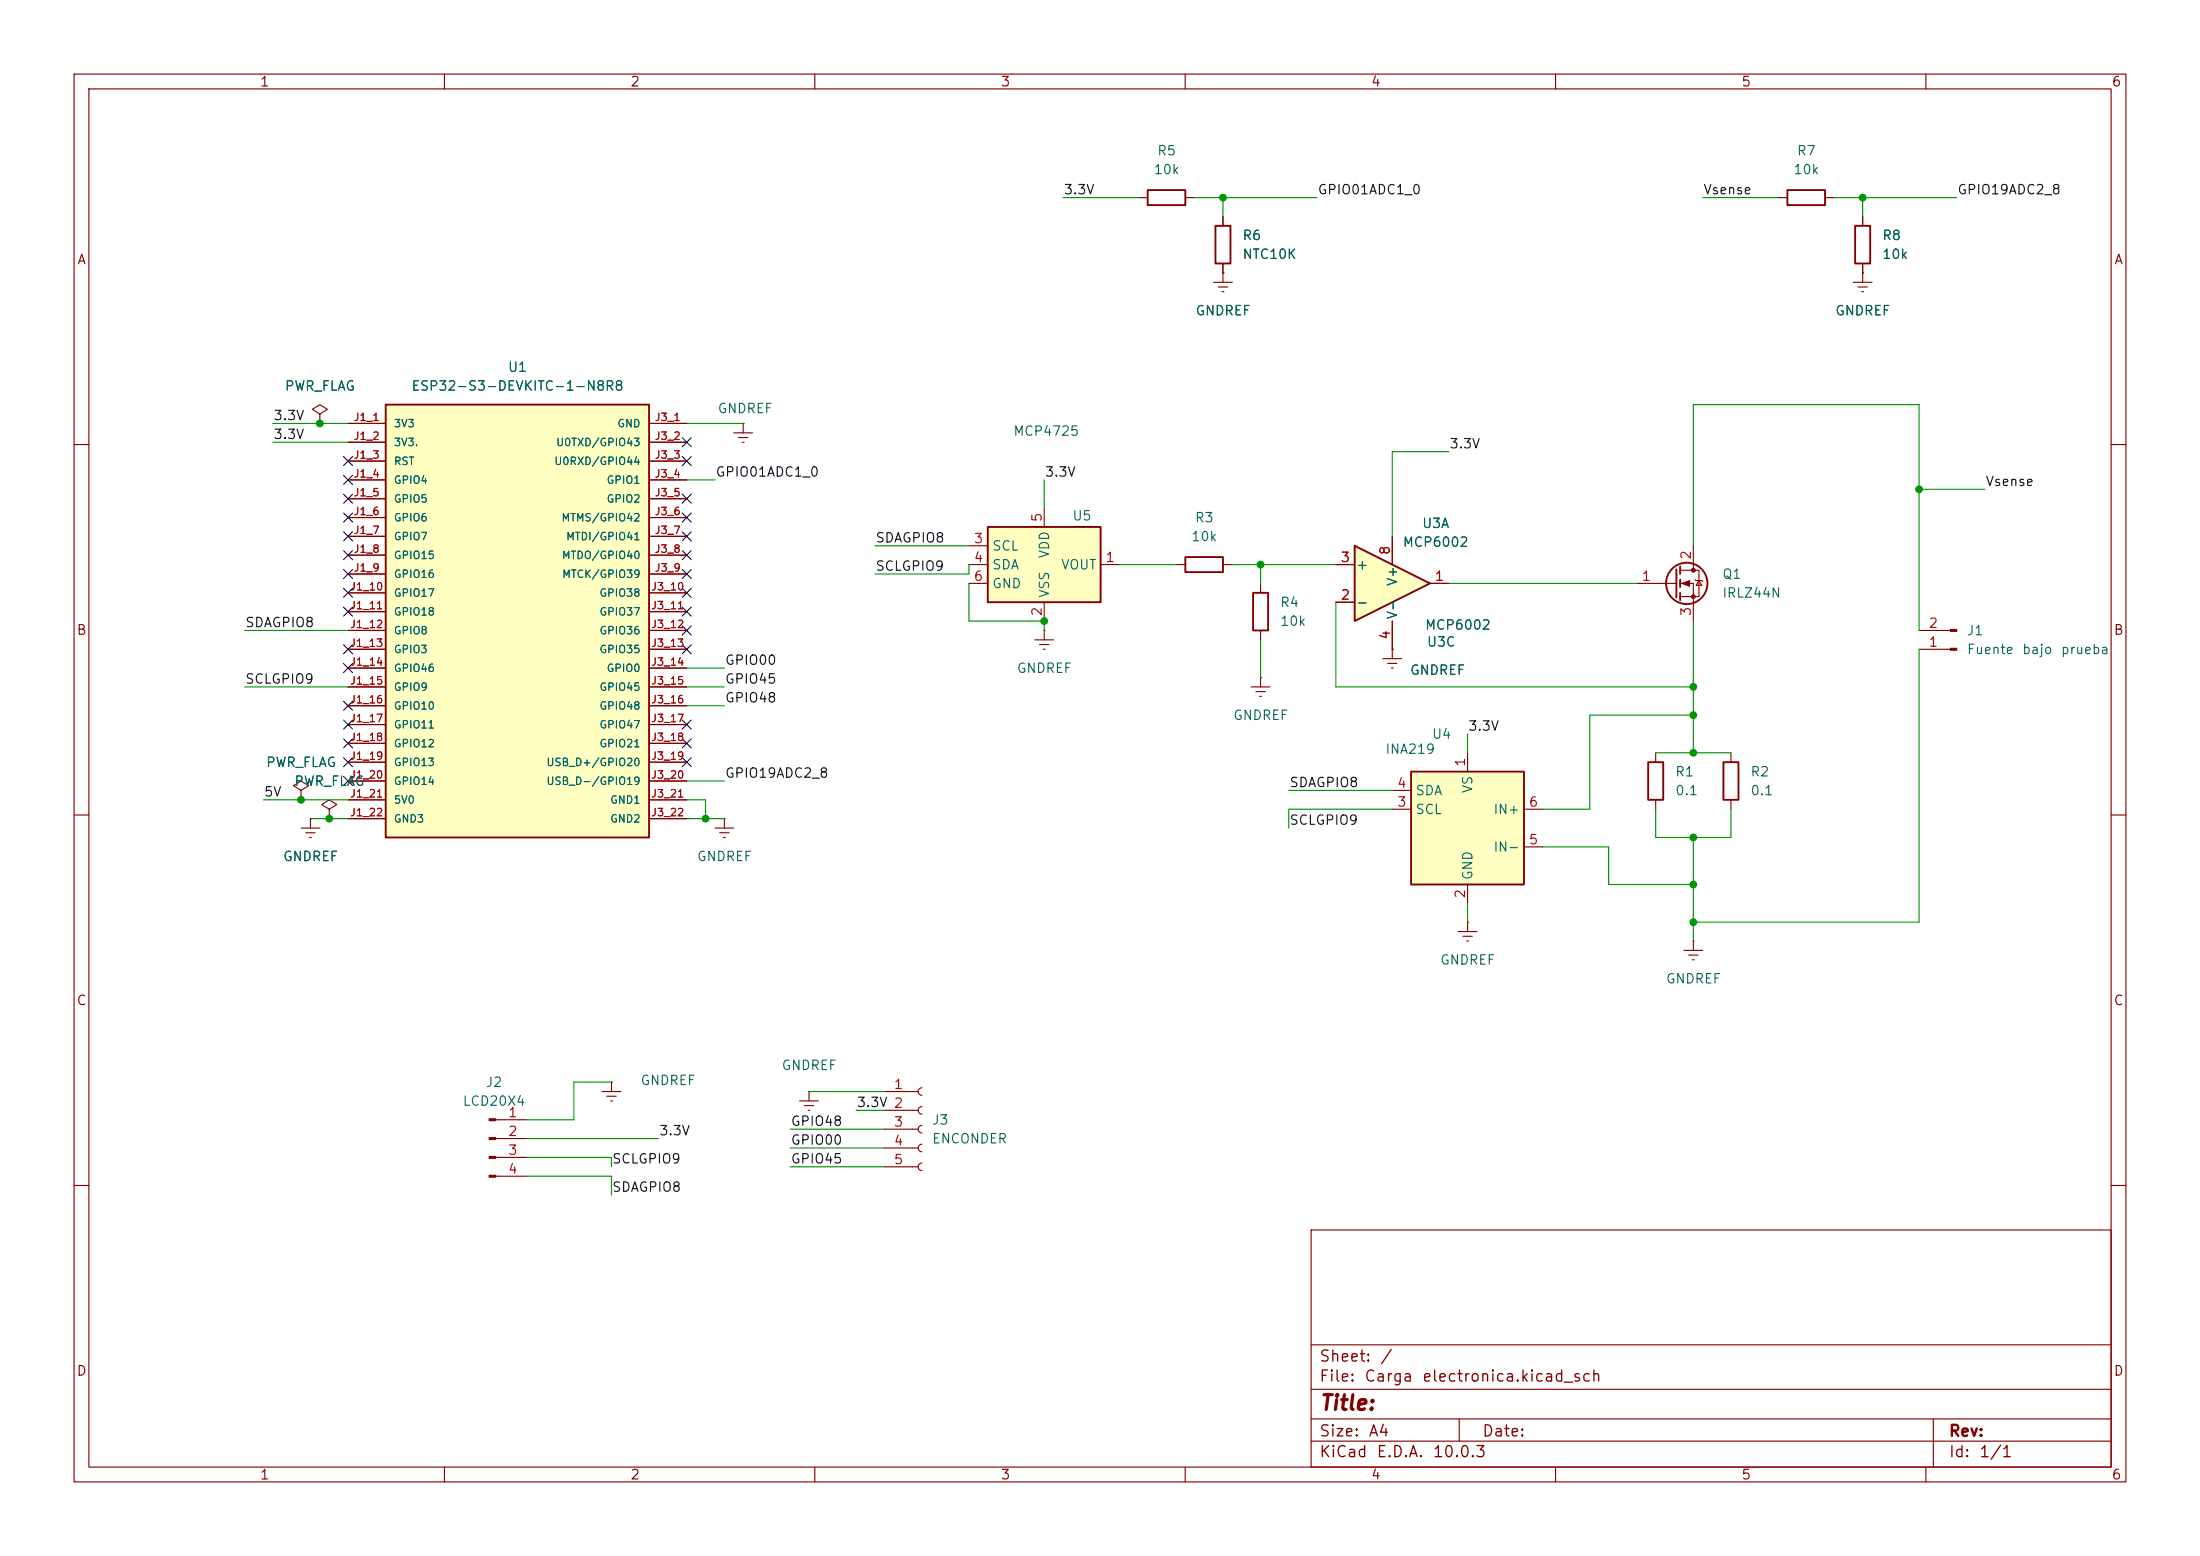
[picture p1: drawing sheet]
<svg xmlns="http://www.w3.org/2000/svg" width="297mm" height="210mm" viewBox="0 0 297 210" stroke-linecap="round" stroke-linejoin="round" font-family="sans-serif">
<g fill="none" stroke="#840000" stroke-width=".15">
<path d="M10 10h277v190h-277zM12 12h273v186h-273zM60 10v2M110 10v2M160 10v2M210 10v2M260 10v2M163.8 38.1h2.6M164.5 38.7h1.2M165 39.4h.2M165.1 36.8h.1M165.1 29.2v1.3"/>
<path d="M165.1 35.6v2.5M10 60h2M285 60h2M10 110h2M40.6 106.7l1.1-.7-1.1-.6-1 .6 1 .7v1.3M40.6 108h.1M285 110h2M10 160h2M177 166h108v32h-108zM285 160h2M60 198v2M110 198v2"/>
<path d="M160 198v2M177 194.5h108M177 191.5h108M177 187.5h108M177 181.5h108M197 191.5v3M210 198v2M260 198v2M261 191.5v6.5"/>
</g>
<path d="M164.1 30.5h2v5.1h-2z" fill="none" stroke="#840000" stroke-width=".25"/>
<path d="M182.9 73.7l10.1 5-10.1 5.1z" fill="#ffffc2"/>
<path d="M182.9 73.7l10.1 5-10.1 5.1z" fill="none" stroke="#840000" stroke-width=".25"/>
<g fill="none" stroke="#840000" stroke-width=".15">
<path d="M180.3 76.2h2.6M188 72.4v3.8M193 78.7h2.6M180.3 81.3h2.6M186.7 88.9h2.5M187.3 89.5h1.3M187.8 90.2h.3M188 87.6h.1M188 83.8v5.1M119.4 147.3h4.6M119.4 149.9h4.6M119.4 152.4h4.6"/>
<path d="M119.4 154.9h4.6M119.4 157.5h4.6M124.5 146.8a.51 .51 0 0 0-.5 .5 .51 .51 0 0 0 .5 .5M124.5 149.4a.51 .51 0 0 0-.5 .5 .51 .51 0 0 0 .5 .5M124.5 151.9a.51 .51 0 0 0-.5 .5 .51 .51 0 0 0 .5 .5M124.5 154.4a.51 .51 0 0 0-.5 .5 .51 .51 0 0 0 .5 .5M124.5 157a.51 .51 0 0 0-.5 .5 .51 .51 0 0 0 .5 .5"/>
</g>
<path d="M52.1 54.6h35.5v58.4h-35.5z" fill="#ffffc2"/>
<path d="M52.1 54.6h35.5v58.4h-35.5zM160 75.2h5.1v2h-5.1zM222.5 102.9h2v5.1h-2z" fill="none" stroke="#840000" stroke-width=".25"/>
<g fill="none" stroke="#840000" stroke-width=".15">
<path d="M43.2 55.9l1-.7-1-.6-1 .6 1 .7v1.3M43.2 57.2h.1M47 57.2h5.1M47 59.7h5.1M87.6 57.2h5.1M87.6 59.7h5.1M99.1 58.4h2.5M99.7 59.1h1.3M100.2 59.7h.3M100.3 57.2h.1M100.3 57.2v1.2M47 62.2h5.1"/>
<path d="M47 64.8h5.1M47 67.3h5.1M47 69.9h5.1M47 72.4h5.1M47 74.9h5.1M47 77.5h5.1M87.6 62.2h5.1M87.6 64.8h5.1M87.6 67.3h5.1M87.6 69.9h5.1M87.6 72.4h5.1M87.6 74.9h5.1"/>
<path d="M87.6 77.5h5.1M158.7 76.2h1.3M165.1 76.2h1.3M47 80h5.1M47 82.6h5.1M47 85.1h5.1M47 87.6h5.1M47 90.2h5.1M47 92.7h5.1M47 95.3h5.1M47 97.8h5.1M87.6 80h5.1"/>
<path d="M87.6 82.6h5.1M87.6 85.1h5.1M87.6 87.6h5.1M87.6 90.2h5.1M87.6 92.7h5.1M87.6 95.3h5.1M87.6 97.8h5.1M40.6 111.8h2.6M41.3 112.4h1.2M41.8 113h.2M41.9 110.5h.1M41.9 110.5v1.3"/>
<path d="M44.4 109.2l1.1-.6-1.1-.6-1 .6 1 .6v1.3M44.4 110.5h.1M47 100.3h5.1M47 102.9h5.1M47 105.4h5.1M47 108h5.1M47 110.5h5.1M87.6 100.3h5.1M87.6 102.9h5.1M87.6 105.4h5.1M87.6 108h5.1M87.6 110.5h5.1"/>
<path d="M96.5 111.8h2.6M97.2 112.4h1.2M97.7 113h.2M97.8 110.5h.1M97.8 110.5v1.3M223.5 101.6v1.3M223.5 108v1.2M196.8 125.7h2.6M197.5 126.4h1.3M198 127h.2M198.1 124.5h.1M198.1 124.5v1.2"/>
<path d="M227.3 128.3h2.6M228 128.9h1.2M228.5 129.5h.2M228.6 127h.1M228.6 127v1.3M66.9 151.1h4.2M66.9 153.7h4.2M66.9 156.2h4.2M66.9 158.8h4.2M81.3 147.3h2.5M81.9 148h1.3M82.4 148.6h.3"/>
<path d="M82.5 146.1h.1M82.5 146.1v1.2M107.9 148.6h2.6M108.6 149.2h1.3M109.1 149.9h.2M109.2 147.3h.1M109.2 147.3v1.3"/>
</g>
<g fill="#840000" stroke="#840000" stroke-width=".15">
<path d="M66 151h.9v.3h-.9z"/>
<path d="M66 153.5h.9v.3h-.9z"/>
<path d="M66 156.1h.9v.2h-.9z"/>
<path d="M66 158.6h.9v.3h-.9z"/>
</g>
<path d="M133.3 71.1h15.3v10.2h-15.3z" fill="#ffffc2"/>
<path d="M133.3 71.1h15.3v10.2h-15.3z" fill="none" stroke="#840000" stroke-width=".25"/>
<path d="M130.8 76.2h2.5M130.8 73.7h2.5M130.8 78.7h2.5M141 68.6v2.5M148.6 76.2h2.5M139.7 86.4h2.5M140.3 87h1.3M140.8 87.6h.3M141 85.1h.1M141 81.3v2.5M141 85.1v1.3" fill="none" stroke="#840000" stroke-width=".15"/>
<path d="M190.5 104.1h15.2v15.3h-15.2z" fill="#ffffc2"/>
<g fill="none" stroke="#840000" stroke-width=".25">
<path d="M154.9 25.7h5.1v2h-5.1zM241.3 25.7h5.1v2h-5.1zM250.4 30.5h2.1v5.1h-2.1zM226.3 76.8v3.8M226.8 76.5v1M226.8 78.2v1M169.2 80h2v5.1h-2zM226.8 80v1M190.5 104.1h15.2v15.3h-15.2zM232.7 102.9h2v5.1h-2z"/>
<circle cx="227.7" cy="78.7" r="2.79"/>
</g>
<g fill="none" stroke="#840000" stroke-width=".15">
<path d="M153.7 26.7h1.2M160 26.7h1.3M165.1 36.8h.1M165.1 29.2v1.3M165.1 35.6v1.2M240 26.7h1.3M246.4 26.7h1.2M250.2 38.1h2.5M250.8 38.7h1.3M251.3 39.4h.3M251.5 36.8h.1M251.5 29.2v1.3"/>
<path d="M251.5 35.6v2.5M43.2 57.2h.1M47 57.2h5.1M47 59.7h5.1M87.6 57.2h5.1M87.6 59.7h5.1M47 62.2h5.1M47 64.8h5.1M47 67.3h5.1M47 69.9h5.1M47 72.4h5.1M47 74.9h5.1"/>
<path d="M47 77.5h5.1M87.6 62.2h5.1M87.6 64.8h5.1M87.6 67.3h5.1M87.6 69.9h5.1M87.6 72.4h5.1M87.6 74.9h5.1M87.6 77.5h5.1M170.2 78.7v1.3M180.3 76.2h2.6M188 72.4v3.8M193 78.7h2.6"/>
<path d="M221 78.7h5.3M226.8 77h2.6v3.5h-2.6M226.8 78.7h1.8v5.1M228.6 73.7v3.3M228.9 78.2l.1 .2h.7l.2 .1M229.4 78.4l.3 .6h-.7zM47 87.6h5.1M47 85.1h5.1M47 92.7h5.1M47 80h5.1M47 82.6h5.1M47 90.2h5.1"/>
<path d="M47 95.3h5.1M47 97.8h5.1M87.6 87.6h5.1M87.6 85.1h5.1M87.6 92.7h5.1M87.6 80h5.1M87.6 82.6h5.1M87.6 90.2h5.1M87.6 95.3h5.1M87.6 97.8h5.1M168.9 92.7h2.5M169.5 93.3h1.3"/>
<path d="M170.1 94h.2M170.2 91.4h.1M170.2 85.1v1.3M170.2 91.4v1.3M180.3 81.3h2.6M188 87.6h.1M188 83.8v3.8M259.1 87.6h4.2M259.1 85.1h4.2M40.6 108h.1M41.9 110.5h.1M44.4 110.5h.1"/>
<path d="M47 100.3h5.1M47 102.9h5.1M47 105.4h5.1M47 108h5.1M47 110.5h5.1M87.6 100.3h5.1M87.6 102.9h5.1M87.6 105.4h5.1M87.6 108h5.1M87.6 110.5h5.1M188 109.2h2.5M188 106.7h2.5"/>
<path d="M198.1 101.6v2.5M198.1 119.4v2.5M205.7 109.2h2.6M205.7 114.3h2.6M233.7 101.6v1.3M233.7 108v1.2"/>
</g>
<g fill="#840000" stroke="#840000" stroke-width=".15">
<path d="M263.3 87.5h.9v.3h-.9z"/>
<path d="M263.3 85h.9v.2h-.9z"/>
<path d="M227.1 78.7l1-.3v.7z"/>
<circle cx="228.6" cy="77" r=".25"/>
<circle cx="228.6" cy="80.5" r=".25"/>
</g>
<g fill="none" stroke="#009600" stroke-width=".15">
<path d="M143.5 26.7h10.2M161.3 26.7h16.5M165.1 26.7v2.5M229.9 26.7h10.1M247.6 26.7h16.6M251.5 26.7v2.5M36.8 57.2h10.2M36.8 59.7h10.2M92.7 57.2h7.6M92.7 64.8h3.8M118.1 73.7h12.7M130.8 76.2v1.3h-12.7"/>
<path d="M130.8 78.7v5.1h10.2v1.3M141 64.8v3.8M151.1 76.2h7.6M166.4 76.2h13.9M170.2 76.2v2.5M195.6 61h-7.6v11.4M195.6 78.7h25.4M228.6 73.7v-19.1h30.5v30.5M259.1 66h8.9M33 92.7h14M33 85.1h14M92.7 92.7h5.1"/>
<path d="M92.7 90.2h5.1M92.7 95.3h5.1M170.2 86.4v5M180.3 81.3v11.4h48.3M198.1 99.1v2.5M228.6 83.8v17.8M228.6 96.5h-14v12.7h-6.3M259.1 87.6v36.9h-30.5M35.6 108h11.4M41.9 110.5h5.1M92.7 108h2.5v2.5M92.7 110.5h5.1"/>
<path d="M92.7 105.4h5.1M174 106.7h14M188 109.2h-14v2.6M208.3 114.3h8.9v5.1h11.4M223.5 109.2v3.8h10.2v-3.8M223.5 101.6h10.2M228.6 113v14M198.1 121.9v2.6M71.1 156.2h11.4v1.3M71.1 158.8h11.4v2.5M71.1 153.7h17.8M82.5 146.1h-5v5h-6.4"/>
<path d="M106.7 154.9h12.7M106.7 157.5h12.7M106.7 152.4h12.7M109.2 147.3h10.2M115.6 149.9h3.8"/>
</g>
<g fill="none" stroke="#000084" stroke-width=".15">
<path d="M92.1 59.1l1.2 1.2M93.3 59.1l-1.2 1.2M46.4 64.2l1.2 1.2M46.4 61.6l1.2 1.2M46.4 66.7l1.2 1.2M46.4 76.9l1.2 1.2M46.4 74.3l1.2 1.2M46.4 71.8l1.2 1.2M46.4 79.4l1.2 1.2M46.4 69.2l1.2 1.3M47.6 64.2l-1.2 1.2M47.6 61.6l-1.2 1.2"/>
<path d="M47.6 66.7l-1.2 1.2M47.6 76.9l-1.2 1.2M47.6 74.3l-1.2 1.2M47.6 71.8l-1.2 1.2M47.6 79.4l-1.2 1.2M47.6 69.2l-1.2 1.3M92.1 76.9l1.2 1.2M92.1 71.8l1.2 1.2M92.1 79.4l1.2 1.2M92.1 69.2l1.2 1.3M92.1 74.3l1.2 1.2M92.1 66.7l1.2 1.2"/>
<path d="M92.1 61.6l1.2 1.2M93.3 76.9l-1.2 1.2M93.3 71.8l-1.2 1.2M93.3 79.4l-1.2 1.2M93.3 69.2l-1.2 1.3M93.3 74.3l-1.2 1.2M93.3 66.7l-1.2 1.2M93.3 61.6l-1.2 1.2M46.4 97.2l1.2 1.2M46.4 99.7l1.2 1.2M46.4 87l1.2 1.2M46.4 89.6l1.2 1.2"/>
<path d="M46.4 81.9l1.2 1.3M46.4 94.6l1.2 1.3M47.6 97.2l-1.2 1.2M47.6 99.7l-1.2 1.2M47.6 87l-1.2 1.2M47.6 89.6l-1.2 1.2M47.6 81.9l-1.2 1.3M47.6 94.6l-1.2 1.3M92.1 81.9l1.2 1.3M92.1 84.5l1.2 1.2M92.1 87l1.2 1.2M92.1 97.2l1.2 1.2"/>
<path d="M92.1 99.7l1.2 1.2M93.3 81.9l-1.2 1.3M93.3 84.5l-1.2 1.2M93.3 87l-1.2 1.2M93.3 97.2l-1.2 1.2M93.3 99.7l-1.2 1.2M46.4 102.3l1.2 1.2M46.4 104.8l1.2 1.2M47.6 102.3l-1.2 1.2M47.6 104.8l-1.2 1.2M92.1 102.3l1.2 1.2M93.3 102.3l-1.2 1.2"/>
</g>
<g fill="#009600" stroke="#009600" stroke-width=".14">
<circle cx="259.1" cy="66" r=".46"/>
<circle cx="228.6" cy="92.7" r=".46"/>
<circle cx="228.6" cy="96.5" r=".46"/>
<circle cx="251.5" cy="26.7" r=".46"/>
<circle cx="44.4" cy="110.5" r=".46"/>
<circle cx="95.2" cy="110.5" r=".46"/>
<circle cx="43.2" cy="57.2" r=".46"/>
<circle cx="40.6" cy="108" r=".46"/>
<circle cx="141" cy="83.8" r=".46"/>
<circle cx="228.6" cy="119.4" r=".46"/>
<circle cx="228.6" cy="113" r=".46"/>
<circle cx="228.6" cy="124.5" r=".46"/>
<circle cx="228.6" cy="101.6" r=".46"/>
<circle cx="165.1" cy="26.7" r=".46"/>
<circle cx="170.2" cy="76.2" r=".46"/>
</g>
<text font-size="2" fill="#840000" x="178" y="190.8">Title:</text>
<g font-size="1.5" fill="#840000">
<text x="178" y="184.2">Sheet:</text>
<text x="186.2" y="184.2">/</text>
<text x="178" y="186.9">File:</text>
<text x="184.1" y="186.9">Carga</text>
<text x="191.9" y="186.9">electronica.kicad_sch</text>
<text x="178" y="197.1">KiCad</text>
<text x="178" y="194.3">Size:</text>
<text x="184.7" y="194.3">A4</text>
<text x="185.7" y="197.1">E.D.A.</text>
<text x="193.3" y="197.1">10.0.3</text>
<text x="200" y="194.3">Date:</text>
<text x="263" y="194.3">Rev:</text>
<text x="263" y="197.1">Id:</text>
<text x="267.1" y="197.1">1/1</text>
</g>
<g font-size="1.3" fill="#840000">
<text x="35" y="12">1</text>
<text x="85" y="12">2</text>
<text x="135" y="12">3</text>
<text x="185" y="12">4</text>
<text x="235" y="12">5</text>
<text x="285" y="12">6</text>
<text x="10.3" y="36">A</text>
<text x="285.3" y="36">A</text>
<text x="10.3" y="86">B</text>
<text x="285.3" y="86">B</text>
<text x="10.3" y="136">C</text>
<text x="285.3" y="136">C</text>
<text x="10.3" y="186">D</text>
<text x="285.3" y="186">D</text>
<text x="35" y="200">1</text>
<text x="85" y="200">2</text>
<text x="135" y="200">3</text>
<text x="185" y="200">4</text>
<text x="235" y="200">5</text>
<text x="285" y="200">6</text>
</g>
<g font-size="1.3" fill="#006464">
<text x="155.7" y="23.8">10k</text>
<text x="156.1" y="21.3">R5</text>
<text x="242" y="23.8">10k</text>
<text x="242.5" y="21.3">R7</text>
<text x="167.6" y="32.7">R6</text>
<text x="167.6" y="35.3">NTC10K</text>
<text x="254" y="32.7">R8</text>
<text x="254" y="35.3">10k</text>
<text x="161.3" y="42.9">GNDREF</text>
<text x="247.7" y="42.9">GNDREF</text>
<text x="38.4" y="53">PWR_FLAG</text>
<text x="55.4" y="53">ESP32-S3-DEVKITC-1-N8R8</text>
<text x="68.5" y="50.5">U1</text>
<text x="96.8" y="56.1">GNDREF</text>
<text x="136.7" y="59.1">MCP4725</text>
<text x="144.7" y="70.6">U5</text>
<text x="161.2" y="70.8">R3</text>
<text x="191.9" y="71.6">U3A</text>
<text x="133.9" y="74.6">SCL</text>
<text x="133.9" y="77.2">SDA</text>
<text x="141.9" y="75.5" transform="rotate(-90 141.9 75.5)">VDD</text>
<text x="143.2" y="77.2">VOUT</text>
<text x="160.7" y="73.4">10k</text>
<text x="183" y="77.2">+</text>
<text x="189.3" y="74.1">MCP6002</text>
<text x="133.9" y="79.7">GND</text>
<text x="141.9" y="80.8" transform="rotate(-90 141.9 80.8)">VSS</text>
<text x="172.7" y="82.3">R4</text>
<text x="183" y="82.3">-</text>
<text x="188.9" y="83.7" transform="rotate(-90 188.9 83.7)">V-</text>
<text x="188.9" y="79.2" transform="rotate(-90 188.9 79.2)">V+</text>
<text x="232.4" y="81">IRLZ44N</text>
<text x="232.4" y="78.4">Q1</text>
<text x="172.7" y="84.8">10k</text>
<text x="192.3" y="85.3">MCP6002</text>
<text x="192.5" y="87.6">U3C</text>
<text x="265.4" y="86.1">J1</text>
<text x="265.4" y="88.6">Fuente</text>
<text x="272.9" y="88.6">bajo</text>
<text x="278.1" y="88.6">prueba</text>
<text x="137.2" y="91.1">GNDREF</text>
<text x="190.3" y="91.4">GNDREF</text>
<text x="166.4" y="97.5">GNDREF</text>
<text x="193.2" y="100">U4</text>
<text x="35.8" y="103.8">PWR_FLAG</text>
<text x="39.6" y="106.4">PWR_FLAG</text>
<text x="186.9" y="102.1">INA219</text>
<text x="191" y="107.7">SDA</text>
<text x="199.1" y="107.1" transform="rotate(-90 199.1 107.1)">VS</text>
<text x="226.1" y="105.1">R1</text>
<text x="226.1" y="107.7">0.1</text>
<text x="236.2" y="105.1">R2</text>
<text x="236.2" y="107.7">0.1</text>
<text x="191" y="110.2">SCL</text>
<text x="201.5" y="110.2">IN+</text>
<text x="38.1" y="116.5">GNDREF</text>
<text x="94" y="116.5">GNDREF</text>
<text x="199.1" y="118.9" transform="rotate(-90 199.1 118.9)">GND</text>
<text x="201.5" y="115.3">IN-</text>
<text x="194.3" y="130.5">GNDREF</text>
<text x="224.8" y="133.1">GNDREF</text>
<text x="62.4" y="149.6">LCD20X4</text>
<text x="65.5" y="147">J2</text>
<text x="86.4" y="146.8">GNDREF</text>
<text x="105.4" y="144.7">GNDREF</text>
<text x="125.7" y="152.1">J3</text>
<text x="125.7" y="154.6">ENCONDER</text>
</g>
<g font-size="1.3" fill="#0f0f0f">
<text x="143.5" y="26.5">3.3V</text>
<text x="177.8" y="26.5">GPIO01ADC1_0</text>
<text x="229.9" y="26.5">Vsense</text>
<text x="264.2" y="26.5">GPIO19ADC2_8</text>
<text x="36.8" y="59.6">3.3V</text>
<text x="36.8" y="57">3.3V</text>
<text x="96.5" y="64.6">GPIO01ADC1_0</text>
<text x="141" y="64.6">3.3V</text>
<text x="195.6" y="60.8">3.3V</text>
<text x="268" y="65.9">Vsense</text>
<text x="118.1" y="73.5">SDAGPIO8</text>
<text x="118.1" y="77.3">SCLGPIO9</text>
<text x="33" y="85">SDAGPIO8</text>
<text x="33" y="92.6">SCLGPIO9</text>
<text x="97.8" y="92.6">GPIO45</text>
<text x="97.8" y="90">GPIO00</text>
<text x="97.8" y="95.1">GPIO48</text>
<text x="198.1" y="98.9">3.3V</text>
<text x="35.6" y="107.8">5V</text>
<text x="97.8" y="105.3">GPIO19ADC2_8</text>
<text x="174" y="106.6">SDAGPIO8</text>
<text x="174" y="111.6">SCLGPIO9</text>
<text x="115.6" y="149.7">3.3V 2</text>
<text x="88.9" y="153.5">3.3V</text>
<text x="106.7" y="152.3">GPIO48</text>
<text x="106.7" y="154.8">GPIO00</text>
<text x="82.5" y="161.2">SDAGPIO8</text>
<text x="82.5" y="157.4">SCLGPIO9</text>
<text x="106.7" y="157.4">GPIO45</text>
</g>
<g font-size="1.3" fill="#a90000">
<text x="140.9" y="70.6" transform="rotate(-90 140.9 70.6)">5</text>
<text x="131.4" y="73.6">3</text>
<text x="131.4" y="76.2">4</text>
<text x="149.2" y="76.2">1</text>
<text x="180.9" y="76.2">3</text>
<text x="187.9" y="75" transform="rotate(-90 187.9 75)">8</text>
<text x="228.6" y="75.6" transform="rotate(-90 228.6 75.6)">2</text>
<text x="131.4" y="78.7">6</text>
<text x="140.9" y="83.3" transform="rotate(-90 140.9 83.3)">2</text>
<text x="180.9" y="81.3">2</text>
<text x="193.6" y="78.7">1</text>
<text x="221.5" y="78.7">1</text>
<text x="228.6" y="83.3" transform="rotate(-90 228.6 83.3)">3</text>
<text x="187.9" y="86.4" transform="rotate(-90 187.9 86.4)">4</text>
<text x="260.3" y="87.6">1</text>
<text x="260.3" y="85.1">2</text>
<text x="188.5" y="106.7">4</text>
<text x="198.1" y="103.6" transform="rotate(-90 198.1 103.6)">1</text>
<text x="188.5" y="109.2">3</text>
<text x="206.3" y="109.2">6</text>
<text x="206.3" y="114.3">5</text>
<text x="198.1" y="121.4" transform="rotate(-90 198.1 121.4)">2</text>
<text x="120.6" y="147.3">1</text>
<text x="68.5" y="151.1">1</text>
<text x="68.5" y="153.6">2</text>
<text x="120.6" y="152.4">3</text>
<text x="120.6" y="154.9">4</text>
<text x="68.5" y="156.2">3</text>
<text x="68.5" y="158.7">4</text>
<text x="120.6" y="157.5">5</text>
</g>
<g font-size="1" fill="#a90000">
<text x="47.7" y="57.1">J1_1</text>
<text x="47.7" y="59.6">J1_2</text>
<text x="88.3" y="57.1">J3_1</text>
<text x="88.3" y="59.6">J3_2</text>
<text x="47.7" y="62.2">J1_3</text>
<text x="47.7" y="64.7">J1_4</text>
<text x="88.3" y="62.2">J3_3</text>
<text x="88.3" y="64.7">J3_4</text>
<text x="47.7" y="67.2">J1_5</text>
<text x="47.7" y="69.8">J1_6</text>
<text x="88.3" y="67.2">J3_5</text>
<text x="88.3" y="69.8">J3_6</text>
<text x="47.7" y="72.3">J1_7</text>
<text x="47.7" y="74.9">J1_8</text>
<text x="47.7" y="77.4">J1_9</text>
<text x="88.3" y="72.3">J3_7</text>
<text x="88.3" y="74.9">J3_8</text>
<text x="88.3" y="77.4">J3_9</text>
<text x="47.2" y="79.9">J1_10</text>
<text x="47.2" y="82.5">J1_11</text>
<text x="87.8" y="79.9">J3_10</text>
<text x="87.8" y="82.5">J3_11</text>
<text x="47.2" y="85">J1_12</text>
<text x="47.2" y="87.6">J1_13</text>
<text x="87.8" y="85">J3_12</text>
<text x="87.8" y="87.6">J3_13</text>
<text x="47.2" y="90.1">J1_14</text>
<text x="47.2" y="92.6">J1_15</text>
<text x="47.2" y="95.2">J1_16</text>
<text x="87.8" y="90.1">J3_14</text>
<text x="87.8" y="92.6">J3_15</text>
<text x="87.8" y="95.2">J3_16</text>
<text x="47.2" y="97.7">J1_17</text>
<text x="47.2" y="100.3">J1_18</text>
<text x="87.8" y="97.7">J3_17</text>
<text x="87.8" y="100.3">J3_18</text>
<text x="47.2" y="102.8">J1_19</text>
<text x="47.2" y="105.3">J1_20</text>
<text x="47.2" y="107.9">J1_21</text>
<text x="87.8" y="102.8">J3_19</text>
<text x="87.8" y="105.3">J3_20</text>
<text x="87.8" y="107.9">J3_21</text>
<text x="47.2" y="110.4">J1_22</text>
<text x="87.8" y="110.4">J3_22</text>
</g>
<g font-size="1" fill="#006464">
<text x="53.1" y="57.9">3V3</text>
<text x="83.3" y="57.9">GND</text>
<text x="53.1" y="60.5">3V3.</text>
<text x="53.1" y="63">RST</text>
<text x="53.1" y="65.5">GPIO4</text>
<text x="74.7" y="63">U0RXD/GPIO44</text>
<text x="75" y="60.5">U0TXD/GPIO43</text>
<text x="81.8" y="65.5">GPIO1</text>
<text x="53.1" y="68.1">GPIO5</text>
<text x="53.1" y="70.6">GPIO6</text>
<text x="75.7" y="70.6">MTMS/GPIO42</text>
<text x="81.8" y="68.1">GPIO2</text>
<text x="53.1" y="73.2">GPIO7</text>
<text x="53.1" y="75.7">GPIO15</text>
<text x="75.8" y="75.7">MTDO/GPIO40</text>
<text x="76.3" y="73.2">MTDI/GPIO41</text>
<text x="53.1" y="78.2">GPIO16</text>
<text x="53.1" y="80.8">GPIO17</text>
<text x="53.1" y="83.3">GPIO18</text>
<text x="75.8" y="78.2">MTCK/GPIO39</text>
<text x="80.8" y="80.8">GPIO38</text>
<text x="80.8" y="83.3">GPIO37</text>
<text x="53.1" y="85.9">GPIO8</text>
<text x="53.1" y="88.4">GPIO3</text>
<text x="80.8" y="85.9">GPIO36</text>
<text x="80.8" y="88.4">GPIO35</text>
<text x="53.1" y="90.9">GPIO46</text>
<text x="53.1" y="93.5">GPIO9</text>
<text x="80.8" y="93.5">GPIO45</text>
<text x="81.8" y="90.9">GPIO0</text>
<text x="53.1" y="96">GPIO10</text>
<text x="53.1" y="98.6">GPIO11</text>
<text x="53.1" y="101.1">GPIO12</text>
<text x="80.8" y="96">GPIO48</text>
<text x="80.8" y="98.6">GPIO47</text>
<text x="80.8" y="101.1">GPIO21</text>
<text x="53.1" y="103.6">GPIO13</text>
<text x="53.1" y="106.2">GPIO14</text>
<text x="73.7" y="103.6">USB_D+/GPIO20</text>
<text x="73.7" y="106.2">USB_D-/GPIO19</text>
<text x="53.1" y="108.7">5V0</text>
<text x="53.1" y="111.3">GND3</text>
<text x="82.3" y="108.7">GND1</text>
<text x="82.3" y="111.3">GND2</text>
</g>
</svg>
